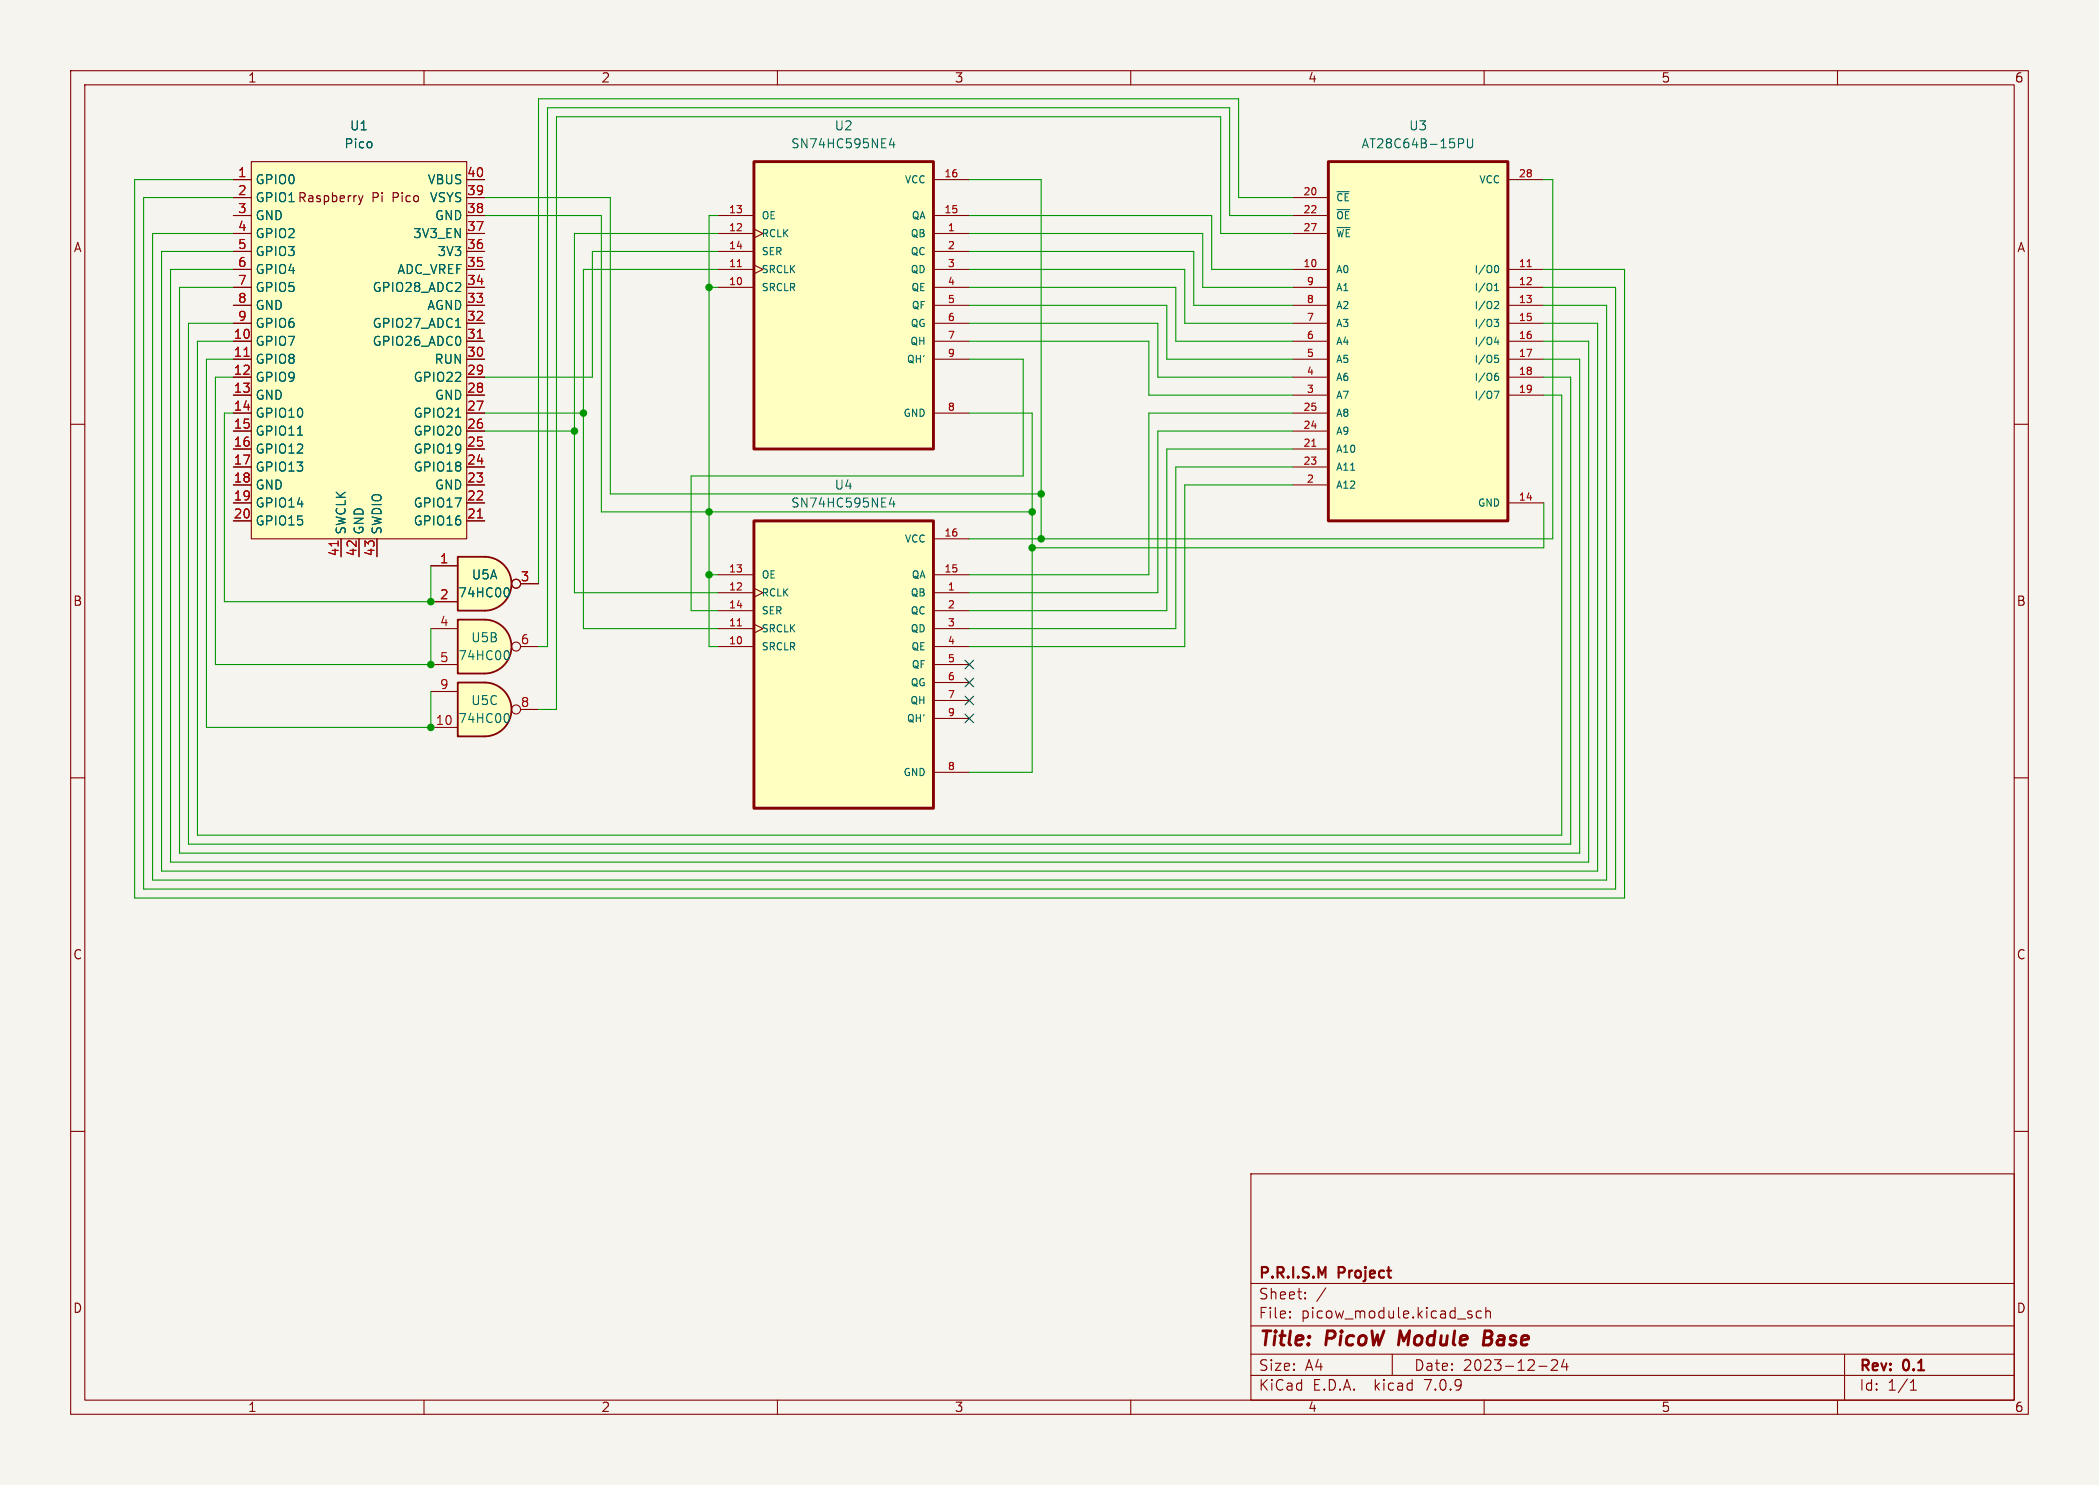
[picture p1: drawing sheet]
<svg xmlns="http://www.w3.org/2000/svg" width="297mm" height="210mm" viewBox="0 0 297 210" stroke-linecap="round" stroke-linejoin="round" font-family="sans-serif">
<path d="M0 0h297v210h-297z" fill="#f5f4ef" stroke="#f5f4ef" stroke-width=".14"/>
<g fill="none" stroke="#840000" stroke-width=".15">
<path d="M10 10h277v190h-277zM12 12h273v186h-273zM60 10v2M110 10v2M160 10v2M210 10v2M260 10v2M33 38.1h2.6M33 27.9h2.6M33 30.5h2.6M33 33h2.6M33 25.4h2.6"/>
<path d="M33 35.6h2.6M35.6 22.9h30.4v53.3h-30.4zM66 38.1h2.6M66 27.9h2.6M66 30.5h2.6M66 33h2.6M66 25.4h2.6M66 35.6h2.6M101.6 38.1h5.1M101.6 30.5h5.1M101.6 33h5.1M101.6 35.6h5.1"/>
<path d="M106.7 37.5l1.2 .6-1.2 .6M106.7 32.4l1.2 .6-1.2 .7M132.1 38.1h5.1M132.1 30.5h5.1M132.1 33h5.1M132.1 25.4h5.1M132.1 35.6h5.1M182.9 38.1h5.1M182.9 27.9h5.1M182.9 30.5h5.1M182.9 33h5.1M213.4 38.1h5"/>
<path d="M213.4 25.4h5M10 60h2M33 40.6h2.6M33 43.2h2.6M33 45.7h2.6M33 48.3h2.6M33 50.8h2.6M33 53.3h2.6M33 55.9h2.6M33 58.4h2.6M66 40.6h2.6M66 43.2h2.6"/>
<path d="M66 45.7h2.6M66 48.3h2.6M66 50.8h2.6M66 53.3h2.6M66 55.9h2.6M66 58.4h2.6M101.6 40.6h5.1M132.1 40.6h5.1M132.1 43.2h5.1M132.1 45.7h5.1M132.1 48.3h5.1M132.1 50.8h5.1"/>
<path d="M132.1 58.4h5.1M182.9 40.6h5.1M182.9 43.2h5.1M182.9 45.7h5.1M182.9 48.3h5.1M182.9 50.8h5.1M182.9 53.3h5.1M182.9 55.9h5.1M182.9 58.4h5.1M213.4 40.6h5M213.4 43.2h5M213.4 45.7h5"/>
<path d="M213.4 48.3h5M213.4 50.8h5M213.4 53.3h5M213.4 55.9h5M285 60h2M33 71.1h2.6M33 68.6h2.6M33 63.5h2.6M33 66h2.6M33 61h2.6M33 73.7h2.6M48.3 76.2v2.5"/>
<path d="M50.8 76.2v2.5M53.3 76.2v2.5M66 71.1h2.6M66 68.6h2.6M66 63.5h2.6M66 66h2.6M66 61h2.6M66 73.7h2.6M132.1 76.2h5.1M182.9 68.6h5.1M182.9 63.5h5.1M182.9 66h5.1"/>
<path d="M182.9 61h5.1M213.4 71.1h5M101.6 83.8h5.1M101.6 91.4h5.1M101.6 88.9h5.1M101.6 81.3h5.1M101.6 86.4h5.1M106.7 88.3l1.2 .6-1.2 .6M106.7 83.2l1.2 .6-1.2 .7M132.1 83.8h5.1M132.1 91.4h5.1M132.1 88.9h5.1"/>
<path d="M132.1 81.3h5.1M132.1 86.4h5.1M132.1 94h5.1M132.1 96.5h5.1M132.1 99.1h5.1M10 110h2M132.1 109.2h5.1M132.1 101.6h5.1M285 110h2M10 160h2M285 160h2M177 166h108v32h-108z"/>
<path d="M60 198v2M110 198v2M160 198v2M177 194.5h108M177 191.5h108M177 187.5h108M177 181.5h108M182.5 186.3h.1l-.1 .1M182.5 186.3v.1M182.5 185.5v.1M182.5 185.5h.1l-.1 .1M184.7 183.6v.1"/>
<path d="M184.7 183.6h-.1l.1 .1M184.7 182.8v.1M184.7 182.8h-.1l.1 .1M187.6 182.1l-1.3 2M197 191.5v3M207.9 185.9l.3 .1 .1 .2-.2 .2h-.3M207.9 185.4l.3 .1M209.6 185.5l-.4-.1-.3 .3v.4l.1 .2 .2 .1 .4-.1M210 198v2M210.2 185.5a.37 .37 0 0 1 .7 .1v.8M210.2 184.9v1.5M217.7 193.2h1.2"/>
<path d="M219.5 192.4l.2-.1 .5 .1a.41 .41 0 0 1 .1 .5l-.8 .9h.9M221.3 192.2l-.3 1.1h.9M221.7 192.8v1M260 198v2M261 191.5v6.5M270.3 196.6h.9M270.3 195.5l.4-.4v1.5"/>
</g>
<path d="M198.1 188.2l-.2 2M210 189.2h.7M210.7 189.2l.2 .1M210.8 188.2h-.7l-.2 2h.7l.2-.1M210.9 189.1l-.2 .1" fill="none" stroke="#840000" stroke-width=".4"/>
<path d="M187.1 180.3l.5-1.1v1.5" fill="none" stroke="#840000" stroke-width=".3"/>
<g fill="#ffffc2" stroke="#ffffc2" stroke-width=".14">
<path d="M188 22.9h25.4v50.8h-25.4z"/>
<path d="M106.7 22.9h25.4v40.6h-25.4z"/>
<path d="M106.7 73.7h25.4v40.6h-25.4z"/>
<path d="M35.6 22.9h30.4v53.3h-30.4z"/>
<path d="M68.6 87.6a3.8 3.8 0 0 1 3.8 3.8 3.8 3.8 0 0 1-3.8 3.9z"/>
</g>
<path d="M106.7 22.9h25.4v40.6h-25.4zM188 22.9h25.4v50.8h-25.4zM106.7 73.7h25.4v40.6h-25.4z" fill="none" stroke="#840000" stroke-width=".41"/>
<g fill="none" stroke="#006464" stroke-width=".15">
<path d="M126.2 19.6l-.3 .9h.7M206.4 19.6h.5l.2 .3-.1 .3-.6 .1M207.6 19.6v1.1l.3 .2 .3-.1 .2-.1v-1.1M126.5 20.1v.8M189.2 27.1h1.7M189.2 29.6h1.8M189.2 32.2h1.9M211.6 37.6l.1-.1a.54 .54 0 0 1 .4 .6 .54 .54 0 0 1-.4 .5l-.1-.1M64.5 59h.7M64.5 46.3h.7M211.4 45.2h.7l-.4 .4h.3l.1 .4-.2 .2h-.3M211.4 55.3h.7l-.4 1"/>
<path d="M211.5 41.1h.6M211.5 40.4l.3-.3v1M211.5 42.7l.4-.1 .2 .3-.7 .7h.7M211.5 50.2h.5M211.6 53.2h.3l.2 .2-.1 .4h-.4M211.6 50.6h.3l.2 .2-.1 .4-.4 .1M211.7 47.7l-.2 .7h.6M212 48v.7M212 52.8l-.4 .1M42.1 61.5h.7M126.2 70.4l-.3 .9h.7M126.5 70.9v.8"/>
</g>
<path d="M104.3 37.7h.6M216.1 37.7h.6M34.5 50.4h.8M67.6 47.8h.7M47.8 76.5v.7M67.6 73.2h.7M185.6 63.1h.6M104.3 88.5h.6" fill="none" stroke="#a90000" stroke-width=".15"/>
<path d="M50.7 27.7l.3 .8M51 28.5l-.1 .3-.2 .1M51.3 27.7l-.3 .8" fill="none" stroke="#840000" stroke-width=".16"/>
<path d="M64.8 87.6h3.8v7.7h-3.8z" fill="#ffffc2"/>
<path d="M64.8 87.6h3.8a3.8 3.8 0 0 1 3.8 3.8 3.8 3.8 0 0 1-3.8 3.9h-3.8z" fill="none" stroke="#840000" stroke-width=".25"/>
<g fill="none" stroke="#840000" stroke-width=".15">
<path d="M61 88.9h3.8M61 94h3.8M73.7 91.4h2.5"/>
<circle cx="73" cy="91.4" r=".63"/>
</g>
<path d="M71.8 92a.79 .79 0 0 1 0 1.3" fill="none" stroke="#006464" stroke-width=".15"/>
<path d="M68.6 78.7a3.8 3.8 0 0 1 3.8 3.9 3.8 3.8 0 0 1-3.8 3.8z" fill="#ffffc2" stroke="#ffffc2" stroke-width=".14"/>
<path d="M64.8 78.7h3.8v7.7h-3.8z" fill="#ffffc2"/>
<path d="M64.8 78.7h3.8a3.8 3.8 0 0 1 3.8 3.9 3.8 3.8 0 0 1-3.8 3.8h-3.8z" fill="none" stroke="#840000" stroke-width=".25"/>
<g fill="none" stroke="#840000" stroke-width=".15">
<path d="M61 80h3.8M61 85.1h3.8M73.7 82.6h2.5"/>
<circle cx="73" cy="82.5" r=".63"/>
</g>
<path d="M71.8 83.1a.79 .79 0 0 1 0 1.3" fill="none" stroke="#006464" stroke-width=".15"/>
<path d="M68.6 96.5a3.8 3.8 0 0 1 3.8 3.8 3.8 3.8 0 0 1-3.8 3.8z" fill="#ffffc2" stroke="#ffffc2" stroke-width=".14"/>
<path d="M64.8 96.5h3.8v7.6h-3.8z" fill="#ffffc2"/>
<path d="M64.8 96.5h3.8a3.8 3.8 0 0 1 3.8 3.8 3.8 3.8 0 0 1-3.8 3.8h-3.8z" fill="none" stroke="#840000" stroke-width=".25"/>
<g fill="none" stroke="#840000" stroke-width=".15">
<path d="M33 25.4h2.6M33 27.9h2.6M33 30.5h2.6M33 38.1h2.6M33 35.6h2.6M33 33h2.6M66 25.4h2.6M66 27.9h2.6M66 30.5h2.6M66 38.1h2.6M66 35.6h2.6M66 33h2.6"/>
<path d="M33 48.3h2.6M33 50.8h2.6M33 53.3h2.6M33 55.9h2.6M33 58.4h2.6M33 45.7h2.6M33 43.2h2.6M33 40.6h2.6M66 48.3h2.6M66 50.8h2.6M66 53.3h2.6M66 55.9h2.6"/>
<path d="M66 58.4h2.6M66 45.7h2.6M66 43.2h2.6M66 40.6h2.6M33 61h2.6M33 63.5h2.6M33 66h2.6M33 68.6h2.6M33 71.1h2.6M33 73.7h2.6M48.3 76.2v2.5M50.8 76.2v2.5"/>
<path d="M53.3 76.2v2.5M66 61h2.6M66 63.5h2.6M66 66h2.6M66 68.6h2.6M66 71.1h2.6M66 73.7h2.6M61 97.8h3.8M61 80h3.8M61 85.1h3.8M73.7 82.6h2.5M61 102.9h3.8"/>
<path d="M73.7 100.3h2.5"/>
<circle cx="73" cy="82.5" r=".63"/>
<circle cx="73" cy="100.3" r=".63"/>
</g>
<path d="M64.5 59h.7M64.5 46.3h.7M42.1 61.5h.7M71.8 83.1a.79 .79 0 0 1 0 1.3M71.8 100.9a.79 .79 0 0 1 0 1.3" fill="none" stroke="#006464" stroke-width=".15"/>
<g fill="none" stroke="#009600" stroke-width=".15">
<path d="M33 27.9h-12.7v97.8h208.3v-85.1h-10.2M33 33h-11.4v91.5h205.7v-81.3h-8.9M33 38.1h-8.9v83.8h200.7v-73.6h-6.4M33 25.4h-14v101.6h210.9v-88.9h-11.5M33 35.6h-10.1v87.6h203.2v-77.5h-7.7M68.6 27.9h17.8v42h60.9M68.6 30.5h16.5v41.9h60.9M101.6 38.1h-19.1v50.8h19.1M101.6 30.5h-1.3v60.9h1.3M101.6 33h-20.3v50.8h20.3M101.6 35.6h-17.8v17.7h-15.2M137.2 25.4h10.1v50.8"/>
<path d="M137.2 38.1h30.4v7.6h15.3M137.2 33h33v7.6h12.7M137.2 35.6h31.7v7.6h14M137.2 30.5h34.2v7.6h11.5M182.9 33h-10.2v-16.5h-94v83.8h-2.5M182.9 30.5h-8.9v-15.3h-96.5v76.2h-1.3M182.9 27.9h-7.6v-13.9h-99.1v68.6M218.4 25.4h1.3v50.8h-82.5M33 50.8h-3.8v52.1h31.8v-5.1M33 40.6h-7.6v80.1h198.1v-69.9h-5.1M33 58.4h-1.3v26.7h29.3v-5.1M33 48.3h-5.1v69.8h193.1v-62.2h-2.6"/>
<path d="M33 53.3h-2.5v40.7h30.5v-5.1M33 45.7h-6.3v73.7h195.5v-66.1h-3.8M68.6 58.4h13.9M100.3 40.6h1.3M137.2 50.8h7.6v16.5h-47v19.1h3.8M137.2 43.2h27.9v7.6h17.8M137.2 40.6h29.2v7.7h16.5M137.2 58.4h8.8v50.8h-8.8M137.2 48.3h25.4v7.6h20.3M137.2 45.7h26.6v7.6h19.1M182.9 58.4h-20.3v22.9h-25.4M68.6 61h12.7"/>
<path d="M182.9 66h-16.5v22.9h-29.2M182.9 68.6h-15.3v22.8h-30.4M182.9 63.5h-17.8v22.9h-27.9M182.9 61h-19.1v22.8h-26.6M218.4 71.1v6.4h-72.4M100.3 81.3h1.3"/>
</g>
<path d="M136.6 93.4l1.2 1.2M136.6 98.5l1.2 1.2M136.6 95.9l1.2 1.2M137.8 93.4l-1.2 1.2M137.8 98.5l-1.2 1.2M137.8 95.9l-1.2 1.2M136.6 101l1.2 1.2M137.8 101l-1.2 1.2" fill="none" stroke="#000084" stroke-width=".15"/>
<path d="M34.5 50.4h.8M67.6 47.8h.7M47.8 76.5v.7M67.6 73.2h.7" fill="none" stroke="#a90000" stroke-width=".15"/>
<g fill="#009600" stroke="#009600" stroke-width=".15">
<circle cx="81.3" cy="61" r=".46"/>
<circle cx="61" cy="85.1" r=".46"/>
<circle cx="61" cy="102.9" r=".46"/>
<circle cx="147.3" cy="76.2" r=".46"/>
<circle cx="146" cy="77.5" r=".46"/>
<circle cx="146" cy="72.4" r=".46"/>
<circle cx="147.3" cy="69.9" r=".46"/>
<circle cx="82.5" cy="58.4" r=".46"/>
<circle cx="61" cy="94" r=".46"/>
<circle cx="100.3" cy="81.3" r=".46"/>
<circle cx="100.3" cy="72.4" r=".46"/>
<circle cx="100.3" cy="40.6" r=".46"/>
</g>
<g font-size="2.8" fill="#840000">
<text x="178" y="190.9">Title:</text>
<text x="187.7" y="190.9">PicoW</text>
<text x="198.7" y="190.9">Module</text>
<text x="211.5" y="190.9">Base</text>
</g>
<g font-size="2.1" fill="#840000">
<text x="178" y="184">Sheet:</text>
<text x="178" y="181.2">P.R.I.S.M</text>
<text x="189.5" y="181.2">Project</text>
<text x="178" y="186.7">File:</text>
<text x="184.1" y="186.7">picow_module.kicad_sch</text>
<text x="178" y="196.9">KiCad</text>
<text x="178" y="194.1">Size:</text>
<text x="184.7" y="194.1">A4</text>
<text x="185.7" y="196.9">E.D.A.</text>
<text x="194.6" y="196.9">kicad</text>
<text x="200" y="194.1">Date:</text>
<text x="201.8" y="196.9">7.0.9</text>
<text x="207" y="194.1">2023-12-24</text>
<text x="263" y="194.3">Rev:</text>
<text x="263" y="196.9">Id:</text>
<text x="267.1" y="196.9">1/1</text>
<text x="269.4" y="194.3">0.1</text>
</g>
<g font-size="1.8" fill="#840000">
<text x="35" y="11.9">1</text>
<text x="85" y="11.9">2</text>
<text x="135" y="11.9">3</text>
<text x="185" y="11.9">4</text>
<text x="235" y="11.9">5</text>
<text x="285" y="11.9">6</text>
<text x="36.1" y="28.8">GPIO1 Raspberry</text>
<text x="52.6" y="28.8">Pi</text>
<text x="55.7" y="28.8">Pico</text>
<text x="10.3" y="35.9">A</text>
<text x="285.3" y="35.9">A</text>
<text x="10.3" y="85.9">B</text>
<text x="285.3" y="85.9">B</text>
<text x="10.3" y="135.9">C</text>
<text x="285.3" y="135.9">C</text>
<text x="10.3" y="185.9">D</text>
<text x="285.3" y="185.9">D</text>
<text x="35" y="199.9">1</text>
<text x="85" y="199.9">2</text>
<text x="135" y="199.9">3</text>
<text x="185" y="199.9">4</text>
<text x="235" y="199.9">5</text>
<text x="285" y="199.9">6</text>
</g>
<g font-size="1.8" fill="#006464">
<text x="48.6" y="21.2">Pico</text>
<text x="49.4" y="18.6">U1</text>
<text x="111.8" y="21.2">SN74HC595NE4</text>
<text x="118" y="18.6">U2</text>
<text x="192.5" y="21.2">AT28C64B-15PU</text>
<text x="199.3" y="18.6">U3</text>
<text x="36.1" y="26.3">GPIO0</text>
<text x="36.1" y="28.8">GPIO1</text>
<text x="60.4" y="26.3">VBUS</text>
<text x="60.7" y="28.8">VSYS</text>
<text x="36.1" y="31.3">GND</text>
<text x="36.1" y="33.9">GPIO2</text>
<text x="58.4" y="33.9">3V3_EN</text>
<text x="61.5" y="31.3">GND</text>
<text x="36.1" y="36.4">GPIO3</text>
<text x="36.1" y="39">GPIO4</text>
<text x="36.1" y="41.5">GPIO5</text>
<text x="52.6" y="41.5">GPIO28_ADC2</text>
<text x="56.1" y="39">ADC_VREF</text>
<text x="61.8" y="36.4">3V3</text>
<text x="36.1" y="44">GND</text>
<text x="36.1" y="46.6">GPIO6</text>
<text x="52.6" y="46.6">GPIO27_ADC1</text>
<text x="60.4" y="44">AGND</text>
<text x="36.1" y="49.1">GPIO7</text>
<text x="36.1" y="51.7">GPIO8</text>
<text x="52.6" y="49.1">GPIO26_ADC0</text>
<text x="61.4" y="51.7">RUN</text>
<text x="36.1" y="54.2">GPIO9</text>
<text x="36.1" y="56.7">GND</text>
<text x="36.1" y="59.3">GPIO10</text>
<text x="58.4" y="59.3">GPIO21</text>
<text x="58.4" y="54.2">GPIO22</text>
<text x="61.5" y="56.7">GND</text>
<text x="36.1" y="61.8">GPIO11</text>
<text x="36.1" y="64.4">GPIO12</text>
<text x="58.4" y="64.4">GPIO19</text>
<text x="58.4" y="61.8">GPIO20</text>
<text x="36.1" y="66.9">GPIO13</text>
<text x="36.1" y="69.4">GND</text>
<text x="36.1" y="72">GPIO14</text>
<text x="58.4" y="72">GPIO17</text>
<text x="58.4" y="66.9">GPIO18</text>
<text x="61.5" y="69.4">GND</text>
<text x="111.8" y="72">SN74HC595NE4</text>
<text x="118" y="69.4">U4</text>
<text x="36.1" y="74.5">GPIO15</text>
<text x="49.1" y="75.7" transform="rotate(-90 49.1 75.7)">SWCLK</text>
<text x="51.7" y="75.7" transform="rotate(-90 51.7 75.7)">GND</text>
<text x="54.2" y="75.7" transform="rotate(-90 54.2 75.7)">SWDIO</text>
<text x="58.4" y="74.5">GPIO16</text>
<text x="66.7" y="82.1">U5A</text>
<text x="64.8" y="84.7">74HC00</text>
<text x="64.8" y="93.6">74HC00</text>
<text x="66.6" y="91">U5B</text>
<text x="66.6" y="99.9">U5C</text>
<text x="64.8" y="102.5">74HC00</text>
</g>
<g font-size="1.8" fill="#a90000">
<text x="33.6" y="25.1">1</text>
<text x="33.6" y="27.7">2</text>
<text x="66" y="27.7">39</text>
<text x="66" y="25.1">40</text>
<text x="33.6" y="30.2">3</text>
<text x="33.6" y="32.8">4</text>
<text x="33.6" y="35.3">5</text>
<text x="66" y="35.3">36</text>
<text x="66" y="32.8">37</text>
<text x="66" y="30.2">38</text>
<text x="33.6" y="37.8">6</text>
<text x="33.6" y="40.4">7</text>
<text x="66" y="40.4">34</text>
<text x="66" y="37.8">35</text>
<text x="33.6" y="42.9">8</text>
<text x="33.6" y="45.5">9</text>
<text x="66" y="45.5">32</text>
<text x="66" y="42.9">33</text>
<text x="33" y="48">10</text>
<text x="33" y="50.5">11</text>
<text x="33" y="53.1">12</text>
<text x="66" y="53.1">29</text>
<text x="66" y="50.5">30</text>
<text x="66" y="48">31</text>
<text x="33" y="55.6">13</text>
<text x="33" y="58.2">14</text>
<text x="66" y="58.2">27</text>
<text x="66" y="55.6">28</text>
<text x="33" y="60.7">15</text>
<text x="33" y="63.2">16</text>
<text x="33" y="65.8">17</text>
<text x="66" y="65.8">24</text>
<text x="66" y="63.2">25</text>
<text x="66" y="60.7">26</text>
<text x="33" y="68.3">18</text>
<text x="33" y="70.9">19</text>
<text x="66" y="70.9">22</text>
<text x="66" y="68.3">23</text>
<text x="33" y="73.4">20</text>
<text x="66" y="73.4">21</text>
<text x="48" y="78.8" transform="rotate(-90 48 78.8)">41</text>
<text x="50.5" y="78.8" transform="rotate(-90 50.5 78.8)">42</text>
<text x="53.1" y="78.8" transform="rotate(-90 53.1 78.8)">43</text>
<text x="62.2" y="79.8">1</text>
<text x="73.6" y="82.3">3</text>
<text x="62.2" y="88.6">4</text>
<text x="62.2" y="84.8">2</text>
<text x="62.2" y="93.7">5</text>
<text x="73.6" y="91.2">6</text>
<text x="62.2" y="97.5">9</text>
<text x="73.6" y="100.1">8</text>
<text x="61.6" y="102.6">10</text>
</g>
<g font-size="1.4" fill="#006464">
<text x="127.9" y="26.1">VCC</text>
<text x="189" y="28.7">~{CE}</text>
<text x="209.2" y="26.1">VCC</text>
<text x="107.7" y="33.8">RCLK</text>
<text x="107.7" y="31.2">OE</text>
<text x="128.7" y="33.8">QB</text>
<text x="128.9" y="31.2">QA</text>
<text x="189" y="31.2">~{OE}</text>
<text x="189" y="33.8">~{WE}</text>
<text x="107.7" y="41.4">SRCLR</text>
<text x="107.7" y="38.8">SRCLK</text>
<text x="107.7" y="36.3">SER</text>
<text x="128.7" y="36.3">QC</text>
<text x="128.7" y="38.8">QD</text>
<text x="128.8" y="41.4">QE</text>
<text x="189" y="38.8">A0</text>
<text x="189" y="41.4">A1</text>
<text x="208.5" y="38.8">I/O0</text>
<text x="208.5" y="41.4">I/O1</text>
<text x="128.7" y="46.5">QG</text>
<text x="128.9" y="43.9">QF</text>
<text x="189" y="46.5">A3</text>
<text x="189" y="43.9">A2</text>
<text x="208.5" y="43.9">I/O2</text>
<text x="208.5" y="46.5">I/O3</text>
<text x="128.2" y="51.5">QH'</text>
<text x="128.7" y="49">QH</text>
<text x="189" y="51.5">A5</text>
<text x="189" y="49">A4</text>
<text x="208.5" y="49">I/O4</text>
<text x="208.5" y="51.5">I/O5</text>
<text x="127.7" y="59.2">GND</text>
<text x="189" y="59.2">A8</text>
<text x="189" y="56.6">A7</text>
<text x="189" y="54.1">A6</text>
<text x="208.5" y="54.1">I/O6</text>
<text x="208.5" y="56.6">I/O7</text>
<text x="189" y="64.2">A10</text>
<text x="189" y="61.7">A9</text>
<text x="189" y="69.3">A12</text>
<text x="189" y="66.8">A11</text>
<text x="209" y="71.9">GND</text>
<text x="127.9" y="76.9">VCC</text>
<text x="107.7" y="82">OE</text>
<text x="128.9" y="82">QA</text>
<text x="107.7" y="89.6">SRCLK</text>
<text x="107.7" y="84.6">RCLK</text>
<text x="107.7" y="87.1">SER</text>
<text x="128.7" y="84.6">QB</text>
<text x="128.7" y="87.1">QC</text>
<text x="128.7" y="89.6">QD</text>
<text x="107.7" y="92.2">SRCLR</text>
<text x="128.8" y="92.2">QE</text>
<text x="128.9" y="94.7">QF</text>
<text x="128.7" y="99.8">QH</text>
<text x="128.7" y="97.3">QG</text>
<text x="128.2" y="102.3">QH'</text>
<text x="127.7" y="110">GND</text>
</g>
<g font-size="1.4" fill="#a90000">
<text x="133.5" y="25.1">16</text>
<text x="184.3" y="27.7">20</text>
<text x="214.8" y="25.1">28</text>
<text x="103" y="32.8">12</text>
<text x="103" y="30.2">13</text>
<text x="103" y="35.3">14</text>
<text x="133.5" y="30.2">15</text>
<text x="134" y="32.8">1</text>
<text x="134" y="35.3">2</text>
<text x="184.3" y="30.2">22</text>
<text x="184.3" y="32.8">27</text>
<text x="103" y="40.4">10</text>
<text x="103" y="37.8">11</text>
<text x="134" y="37.8">3</text>
<text x="134" y="40.4">4</text>
<text x="184.3" y="37.8">10</text>
<text x="184.8" y="40.4">9</text>
<text x="214.8" y="37.8">11</text>
<text x="214.8" y="40.4">12</text>
<text x="134" y="42.9">5</text>
<text x="134" y="45.5">6</text>
<text x="184.8" y="45.5">7</text>
<text x="184.8" y="42.9">8</text>
<text x="214.8" y="42.9">13</text>
<text x="214.8" y="45.5">15</text>
<text x="134" y="48">7</text>
<text x="134" y="50.5">9</text>
<text x="184.8" y="53.1">4</text>
<text x="184.8" y="50.5">5</text>
<text x="184.8" y="48">6</text>
<text x="214.8" y="48">16</text>
<text x="214.8" y="50.5">17</text>
<text x="214.8" y="53.1">18</text>
<text x="134" y="58.2">8</text>
<text x="184.3" y="58.2">25</text>
<text x="184.8" y="55.6">3</text>
<text x="214.8" y="55.6">19</text>
<text x="184.3" y="63.2">21</text>
<text x="184.3" y="65.8">23</text>
<text x="184.3" y="60.7">24</text>
<text x="184.8" y="68.3">2</text>
<text x="214.8" y="70.9">14</text>
<text x="133.5" y="75.9">16</text>
<text x="103" y="83.6">12</text>
<text x="103" y="81">13</text>
<text x="133.5" y="81">15</text>
<text x="134" y="83.6">1</text>
<text x="103" y="88.6">11</text>
<text x="103" y="86.1">14</text>
<text x="134" y="86.1">2</text>
<text x="134" y="88.6">3</text>
<text x="103" y="91.2">10</text>
<text x="134" y="91.2">4</text>
<text x="134" y="93.7">5</text>
<text x="134" y="96.3">6</text>
<text x="134" y="98.8">7</text>
<text x="134" y="101.3">9</text>
<text x="134" y="109">8</text>
</g>
</svg>
